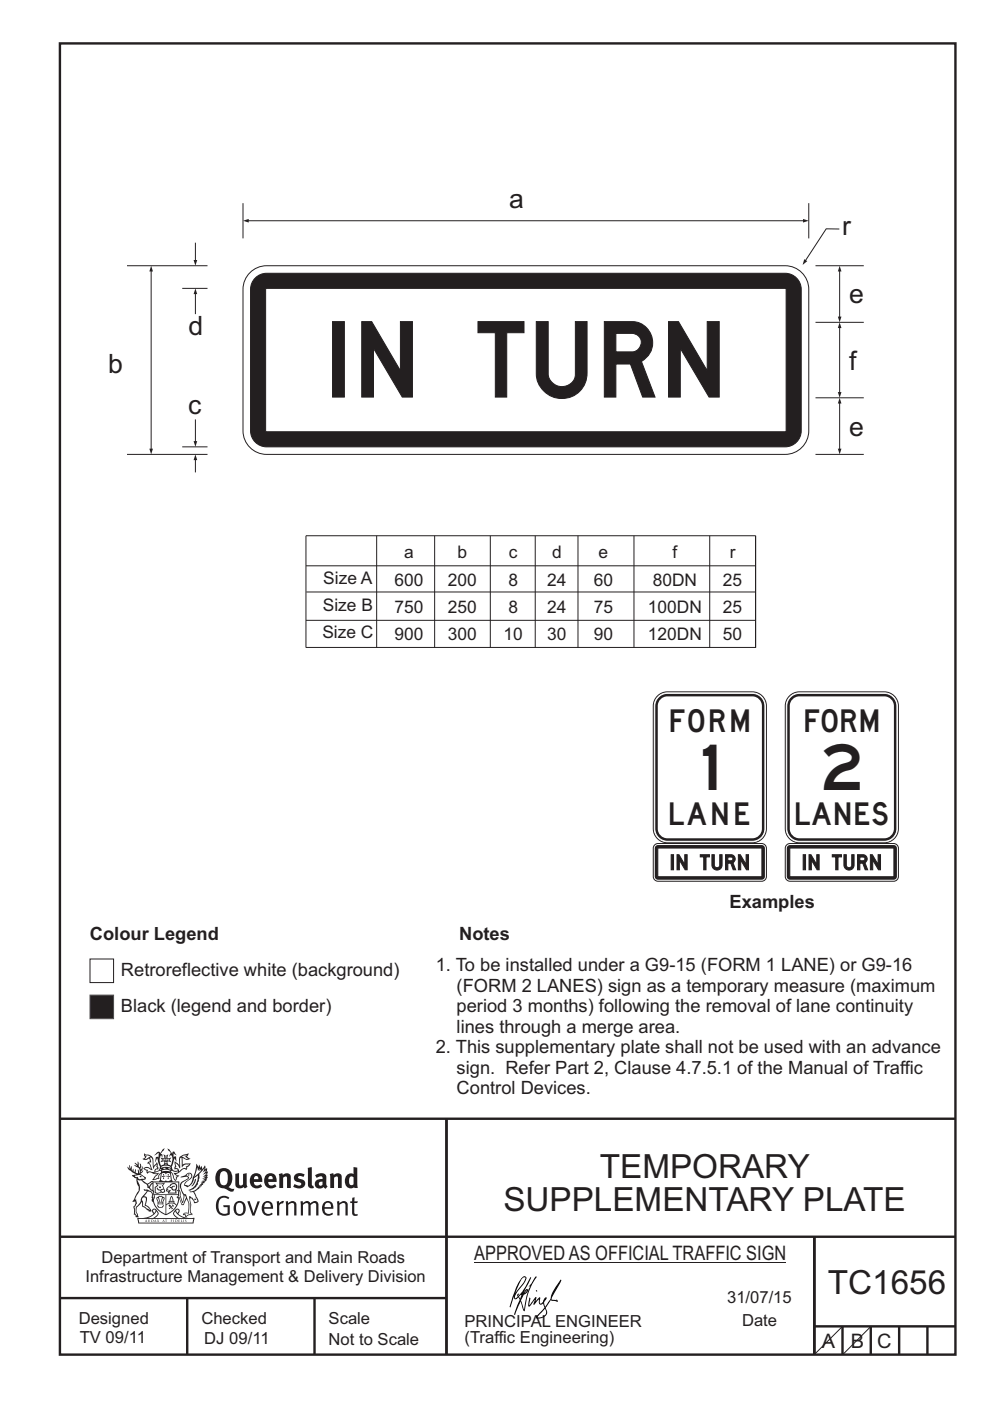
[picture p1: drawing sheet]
<svg xmlns="http://www.w3.org/2000/svg" width="210mm" height="297mm" viewBox="0 0 210 297" stroke-linecap="round" stroke-linejoin="round" font-family="sans-serif">
<g fill="none" stroke="#231f20" stroke-width=".51">
<path d="M12.7 9.2h189.9v278h-189.9zM12.7 237.2h189.9M94.7 237.1v50.1M12.7 262.2h190.1M12.7 275.2h82M39.7 275.2v12M66.7 275.2v12M172.7 262.2v25M172.7 281.2h30M178.7 281.2v6M184.7 281.2v6M190.7 281.2v6"/>
<path d="M196.7 281.2v6"/>
</g>
<path d="M100.6 267.7h66.2" fill="none" stroke="#231f20" stroke-width=".21"/>
<g fill="#231f20">
<path d="M47 248.5a2.55 2.55 0 0 0 0 2.7l.3 .1a.81 .81 0 0 0 1-.9v-.6a1.04 1.04 0 0 0-1.1-1.5zM46.3 248.1a1.82 1.82 0 0 1 2.1-.2 1.82 1.82 0 0 1 .9 1.9 2.29 2.29 0 0 1-.8 1.9l.7 .3h.5l-.2 .6a2.87 2.87 0 0 1-2-.7 2.12 2.12 0 0 1-1.7-3.1z" fill-rule="evenodd"/>
<path d="M49.9 248.9l.8-.2v2a.46 .46 0 0 0 .2 .6 .46 .46 0 0 0 .7-.2v-2.2l.7-.2v2.4l.2 .5-.6 .4-.2-.3a1.02 1.02 0 0 1-1.2 .2 1.02 1.02 0 0 1-.6-1.1z" fill-rule="evenodd"/>
<path d="M54 249.5l-.1 .5h.9a.49 .49 0 0 0-.2-.6 .49 .49 0 0 0-.6 .1zM53.4 249.2a1.34 1.34 0 0 1 1.6-.3 1.34 1.34 0 0 1 .6 1.5v.2h-1.7a.77 .77 0 0 0 .5 .8 .77 .77 0 0 0 .9-.3l.3 .4a1.59 1.59 0 0 1-2.1 .2 1.59 1.59 0 0 1-.4-2z" fill-rule="evenodd"/>
<path d="M57 249.5l-.1 .5h.9a.49 .49 0 0 0-.2-.6 .49 .49 0 0 0-.6 .1zM56.4 249.2a1.34 1.34 0 0 1 1.6-.3 1.34 1.34 0 0 1 .7 1.5v.2h-1.8a.77 .77 0 0 0 .5 .8 .77 .77 0 0 0 .9-.3l.3 .4a1.59 1.59 0 0 1-2 .2 1.59 1.59 0 0 1-.5-2z" fill-rule="evenodd"/>
<path d="M59.1 248.9l.8-.2 .1 .4a.95 .95 0 0 1 1-.3 .95 .95 0 0 1 .7 .8v2.3h-.8v-2.3a.46 .46 0 0 0-.8 .1v2.2h-.9z" fill-rule="evenodd"/>
<path d="M62.5 249.1a1.75 1.75 0 0 1 2.1-.1l-.2 .5-.6-.2a.43 .43 0 0 0-.6 .3l.4 .3a1.04 1.04 0 0 1 1.2 1.2 1.04 1.04 0 0 1-1.4 .9l-1.2-.4 .3-.6 1 .4 .4-.4a.88 .88 0 0 0-1-.5l-.4-.2-.1-.4z" fill-rule="evenodd"/>
<path d="M65.3 247.6l.8-.2 .1 3.8 .2 .2 .2 .5a.88 .88 0 0 1-1-.1 .88 .88 0 0 1-.3-1z" fill-rule="evenodd"/>
<path d="M67.8 250.6a.43 .43 0 0 0-.1 .7 .43 .43 0 0 0 .7-.1v-.7zM66.8 249.2a1.7 1.7 0 0 1 2.4 .1v1.8l.3 .4-.4 .5-.5-.3a1.03 1.03 0 0 1-1.7-.2 1.03 1.03 0 0 1 .8-1.5h.7v-.4a.8 .8 0 0 0-1.2 .1z" fill-rule="evenodd"/>
<path d="M69.9 248.9l.8-.2 .1 .4a.95 .95 0 0 1 1-.3 .95 .95 0 0 1 .7 .8v2.3h-.8v-2.3a.46 .46 0 0 0-.8 .1v2.2h-.8z" fill-rule="evenodd"/>
<path d="M74.3 249.5a1.48 1.48 0 0 0 0 1.7l.4 .1 .3-.2v-1.5l-.3-.2zM75 247.4l.8 .2 .1 4.3h-.7l-.1-.2a1.26 1.26 0 0 1-1.4 0 1.26 1.26 0 0 1-.6-1.3 1.29 1.29 0 0 1 .5-1.3 1.29 1.29 0 0 1 1.4-.2z" fill-rule="evenodd"/>
<path d="M46.4 253.9a1.72 1.72 0 0 1 2.2 0l-.2 .3a1.24 1.24 0 0 0-1.4-.1 1.24 1.24 0 0 0-.7 1.3 1.49 1.49 0 0 0 1.3 2l.7-.2v-1.3h-.9l-.1-.4h1.4v2a1.93 1.93 0 0 1-2.2-.1 1.93 1.93 0 0 1-.7-2.2l.2-.7z" fill-rule="evenodd"/>
<path d="M50.3 255.2a1.65 1.65 0 0 0 .3 2.2 .99 .99 0 0 0 1-1.5 .78 .78 0 0 0-.4-.8 .78 .78 0 0 0-.9 .1zM50 254.9a1.33 1.33 0 0 1 1.6-.1 1.33 1.33 0 0 1 .5 1.5 1.31 1.31 0 0 1-1.3 1.5 1.31 1.31 0 0 1-1.3-1.6l.1-.5z" fill-rule="evenodd"/>
<path d="M52.5 254.7l.4-.1 .9 2.6 .8-2.5h.5l-1.1 3h-.5z" fill-rule="evenodd"/>
<path d="M56.2 255.2l-.2 .7h1.4a.7 .7 0 0 0-.3-.8 .7 .7 0 0 0-.9 .1zM55.9 255a1.22 1.22 0 0 1 1.5-.2 1.22 1.22 0 0 1 .5 1.5h-1.9a.93 .93 0 0 0 .5 1 .93 .93 0 0 0 1.2-.2l.1 .3a1.43 1.43 0 0 1-1.7 .1 1.43 1.43 0 0 1-.6-1.7z" fill-rule="evenodd"/>
<path d="M58.7 254.8l.4-.2 .1 .5 .4-.3 .6-.2-.2 .6a.66 .66 0 0 0-.8 .6v1.9h-.4z" fill-rule="evenodd"/>
<path d="M60.6 254.8l.4-.2 .1 .5a.94 .94 0 0 1 1-.4 .94 .94 0 0 1 .8 .7v2.3h-.5l-.1-2.5a.81 .81 0 0 0-1.2 .3v2.2h-.4z" fill-rule="evenodd"/>
<path d="M63.7 254.7l.5-.1 .1 .5 .4-.3a.78 .78 0 0 1 1.1 .3 .9 .9 0 0 1 1-.5 .9 .9 0 0 1 .7 .8v2.3h-.4l-.1-2.5a.67 .67 0 0 0-1.1 .3v2.2h-.5v-2.4l-.4-.2-.7 .4v2.2h-.5z" fill-rule="evenodd"/>
<path d="M69 255.2l-.2 .7h1.4a.7 .7 0 0 0-.3-.8 .7 .7 0 0 0-.9 .1zM68.7 255a1.22 1.22 0 0 1 1.5-.2 1.22 1.22 0 0 1 .5 1.5h-1.9a.93 .93 0 0 0 .5 1 .93 .93 0 0 0 1.2-.2l.1 .3a1.44 1.44 0 0 1-1.7 .1 1.44 1.44 0 0 1-.6-1.7z" fill-rule="evenodd"/>
<path d="M71.4 254.8l.5-.2 .1 .5a.94 .94 0 0 1 1-.4 .94 .94 0 0 1 .7 .7v2.3h-.4l-.1-2.5a.81 .81 0 0 0-1.2 .3v2.2h-.5z" fill-rule="evenodd"/>
<path d="M74.7 254l.5-.2v.9h.7l-.1 .4h-.7l.1 2.2 .1 .1h.5l.1 .3a.75 .75 0 0 1-1.2-.6v-2h-.4v-.4h.4z" fill-rule="evenodd"/>
<path d="M30.8 244.9l1.1 .3-.9 .5h-.4l.5-.5zM31.8 245.5l.2-.1a2.44 2.44 0 0 1 .4 2l.1 .4 .7-1-.1 .6 .3 .3a.57 .57 0 0 0-.6 .8l-1-.2-.5 .2 .1-.5-.7-.2 .6-.2 1 .5 .1-.1-.6-1.3-.2-.1 .5-.1zM30.7 244.5l-.2 .4 .3 .4-.6 .4a1.04 1.04 0 0 0 1.4-.1l.2 .7h-.4l-.2 .4a.94 .94 0 0 1 .9 1.1l-.2-.1a1.16 1.16 0 0 0-1.5-.1l.3 .4 .4 .2 .1 .5 .2 .2v-.2a.94 .94 0 0 1 1.1 .2h.9l-1.2 1.2a1.13 1.13 0 0 0 1.2-.2l.4-.1-.1-.4 .5-.7a.83 .83 0 0 0-.6 1.1l-.3-.1-.7 .3 1.1-1.4-.5 .2-.5-.1 1.3-.5-.2-.2-.8 .4v-.3l.2-.2 .3 .1 .1-.3-.2-.4v-.6l-.2-.3-.6 .9v-.7a1.42 1.42 0 0 0-1.7-1.8z" fill-rule="evenodd"/>
<path d="M38.5 245.3l.5-.3 .7-.1-.6 .3 .8 .5h-.3zM38.3 245.5h.2l.1 2a1.69 1.69 0 0 1 1.5-.7l-.7 .5 .1 .5a1.1 1.1 0 0 0-1.5 .6l-.1-.5-.2-.2h-.5l.2-.4-.2-.7a1.42 1.42 0 0 1 .8 1.1l.2-.1zM37.1 246.2l.1 1-.2 .3v.5l.6-.1 .1 .2a.96 .96 0 0 1-1.1-.1l-.1 .1a1.06 1.06 0 0 0 1.3 .2v.1a.72 .72 0 0 1-1 .2l.3 .5 .6 .3-.4 .1-.1 .7-.3-.4-.3-1.1-.4-.4 .4 .9a1.54 1.54 0 0 0 .6 1.2l.2-.3a.58 .58 0 0 1 .5-.7l.1-.2h-.3l-.4-.3 .9-.5a.93 .93 0 0 1 1.1-.5l.1 .2 .2-.1 .1-.5a.99 .99 0 0 0 .7-.9l-1.3 .1-.4 .3v-1.5l.9 .4 .8-.3h-.3l-.5-.4 .4-.7-.7 .2a1.46 1.46 0 0 0-1.3 2.1v.4l-.2-.4z" fill-rule="evenodd"/>
<path d="M35.6 248.9l.2 .1-.1 .4h.3l-.3 .1v.5l-.1-.6h-.3l.3-.1z" fill-rule="evenodd"/>
<path d="M34.6 248.9l.2 .1-.1 .3 .4 .1h-.4v.6l-.1-.5-.3-.1h.3z" fill-rule="evenodd"/>
<path d="M34.3 248.8a.57 .57 0 0 1 .9 .2 .57 .57 0 0 1 .9-.2l.2 1.4-.2 .1a.57 .57 0 0 1-.9-.1 .69 .69 0 0 1-1.1 0zM34.2 248.1l-.3 2.1-.2 .4h2.9l-.1-.4-.3-2.1h-.2v.3l-.8-.1-.9 .1 .1-.3z" fill-rule="evenodd"/>
<path d="M34.2 252.4a.3 .3 0 0 0 .6 0 .3 .3 0 0 0-.6 0zM33.3 251l.3 .3-.3 .3a.79 .79 0 0 0 0 1.3l.8-.2-.1-.3a.55 .55 0 0 1-.7-.6h.1l.1 .3 .4 .1 .8-.2-.4-.7 .4-.3-.7 .1zM33 250.7l1.1 .2 .9-.2-.4 .7 .4 1.1a.56 .56 0 0 1-.8 .3l-.2 .1a.73 .73 0 0 1-.9 .1 .73 .73 0 0 1-.3-.9v-.4l.5-.4z" fill-rule="evenodd"/>
<path d="M35.6 251.9l.7-.5a.58 .58 0 0 1 1-.1 .58 .58 0 0 1-.5 .9l-.2-.3a.43 .43 0 0 1 .6-.3v-.1a.57 .57 0 0 0-.8 .2l-.2-.1-.3 .2 .4 .1a.55 .55 0 0 0 .9 .5v.5h-1.3l.3-.4-.1-.2-.6 .1 .2-.2-.2-.1zM35.4 251.8l-.1 .2a.39 .39 0 0 0 .2 .7l.3-.1-.2 .5h1.9l-.1-.8a.86 .86 0 0 0-.1-1.4 .86 .86 0 0 0-1.3 .4z" fill-rule="evenodd"/>
<path d="M36 254.8h.8v.2h-.8zM36.4 253.8l.2 .8h-.4zM36.4 253.5l-.3 .5-.1 .6h-.2v.4l-.7 .4 .1 .2a1.48 1.48 0 0 1 2.2 .1l.2-.1-.6-.5v-.5h-.2l-.1-.6z" fill-rule="evenodd"/>
<path d="M35.8 255.4l.3 .1 .2 .3 .3-.2-.2-.2a.38 .38 0 0 1 .4 .5l-.1-.2-.3 .3 .3 .2-.3 .2-.1-.3-.4 .3-.1-.2 .4-.3-.2-.1-.1 .1z" fill-rule="evenodd"/>
<path d="M34.5 254h.2v.2l-.3 .6h-.1zM33.6 255.3h.9v.2a.55 .55 0 0 1-.8 .4v-.2h-.2zM33.4 254h.2l.2 .8h-.2zM33.6 255h.8l.1 .1-.8 .1zM33.8 253.7h.5l-.2 1.1h-.2zM33.3 253.8l-.1 .3 .3 1.2a.48 .48 0 0 0-.1 .5 .48 .48 0 0 0 .4 .3l.6-.1a.49 .49 0 0 0 .2-.7l.3-1.2-.1-.3a1.42 1.42 0 0 0-1.5 0z" fill-rule="evenodd"/>
<path d="M33.6 251.6h.5l.1 .3h-.4z" fill-rule="evenodd"/>
<path d="M41.3 250.1l.3-.2-.2 .9-.6 .7h-.2l.5-.7z" fill-rule="evenodd"/>
<path d="M39.7 249l.3-.2 .5 .2a.88 .88 0 0 1-.6 1.1 1.22 1.22 0 0 0-.8 1.3l.5 .2a.72 .72 0 0 0 .9-.4l.5-.8 .2-.6 .8-.6v.3a2.85 2.85 0 0 1-2 2.8l.1 .1a2.13 2.13 0 0 0 1.9-1.5l-.1-.2a2.01 2.01 0 0 0 .3-1.8l1.2-1.3-.4 1 .7-.5-.7 1 .8-.4-.8 .8 .7-.1-.9 .5 .8-.1-.8 .4h.7l-.8 .3 .3 .2h-.4l.2 .4-.4-.1 .2 .3h-.4l.1 .3h-.1a2.16 2.16 0 0 1-2 1l.1 .2h.4a.76 .76 0 0 1 .7 .7l.5 1.2-.6 .2a1.45 1.45 0 0 0-1.2-1.3l.3 1.8-.1 1.9 .4 .2a1.07 1.07 0 0 0-1.2 .4v-.3l-.5-.2a.87 .87 0 0 1 1-.1l.1-.7a4.4 4.4 0 0 0-.6-3.1l-.1-.3h-.2a2.16 2.16 0 0 1-.7-2.2l.3-.3 1.2-.8a.55 .55 0 0 0-.4-.7zM37.8 252.4a.76 .76 0 0 1 .3 1.1l.6 1.6 .4-1.7 .2 .1a.61 .61 0 0 1-.1 .9l-.3 .9h-.2l-.7-1.6-.3 .1a1.18 1.18 0 0 0 .1-1.4zM41.8 247.5l.2 .8 .3-.6v.6l.3-.5a1.9 1.9 0 0 1-1.1 1.4l-.3 .3zM38.2 249.6l1.4-.1 .2 .1v.3l-.5 .3a1.26 1.26 0 0 0-1 1.9l.2 .7a1.84 1.84 0 0 1 .2 2l-.4-1.3a.96 .96 0 0 0-.4-1.3l-.4 .3a.78 .78 0 0 1-.1 1.3l.2 .2h.4l.4 1.1a.38 .38 0 0 0 .2 .4 .38 .38 0 0 0 .4-.1l.6-1.2a2.94 2.94 0 0 1 .3 2.5v.5l-.8-.1-.3 .4v.2l.4-.1 .1 .4 .2 .1a1.02 1.02 0 0 1 1.3-.5l-.1-.4-.3-.1 .2-1.7-.3-1.4 .1 .1a1.14 1.14 0 0 1 .7 .9 .63 .63 0 0 0 .9-.2 .63 .63 0 0 0-.2-.8l-.6-1.3 .9-.6 .2-.3 .2-.1v-.2h.3l-.1-.3h.4l-.1-.3 .5-.1-.2-.2 .5-.4 .1-.2-.3 .1 .5-.6-.3 .1 .3-.6-.4 .1 .4-.5v-.3l-.3 .2 .1-.6v-.3l-.4 .3-.1-.8-.5 .8-.2-.7-.2 .5-.3-.8-.1 .6-.5-.8-.1 1.4-.7 1.9a1.81 1.81 0 0 1-.9 1.4l-.6-.2a1.75 1.75 0 0 1 1.1-1.2 .75 .75 0 0 0 .1-1.3 .75 .75 0 0 0-1.2 .5z" fill-rule="evenodd"/>
<path d="M41.2 254.2l.3-.1 .1 .3h-.4z" fill-rule="evenodd"/>
<path d="M29.4 258.4h11.6l-.2 .8h-11.3zM31.3 258.2l.5-.1a2.48 2.48 0 0 0 1.4-1.3l.2 .6-.5 .5-.4 .3zM32.5 256.6l.3-.2 .2 .2-.3 .6zM37.2 256.8a2.65 2.65 0 0 0 1.8 1.4h-1.1l-.5-.3-.5-.5zM37.4 256.6l.2-.2 .3 .2-.3 .6zM29.2 258.2l.1 1.2h11.7l.3-1.1-.2-.1a4.1 4.1 0 0 1-3.3-.9l.3-.4-.1-.5a1.06 1.06 0 0 0-1.3 .9l.2 .4 .6 .5h-4.7l.3-.1a.84 .84 0 0 0 .6-.7 .84 .84 0 0 0-.5-.9l-.3-.2-.5 .1-.1 .5 .3 .4a4.2 4.2 0 0 1-3.4 .9z" fill-rule="evenodd"/>
<path d="M31 258.7l.1 .2h-.2zM31 258.6l-.3 .5 .4-.1 .2 .1z" fill-rule="evenodd"/>
<path d="M31.3 258.6h.2v.4a.25 .25 0 0 0 .3-.1 .25 .25 0 0 0-.1-.3h.1a.29 .29 0 0 1 0 .4 .29 .29 0 0 1-.4 0 .29 .29 0 0 1 0-.4z" fill-rule="evenodd"/>
<path d="M32.2 258.6a.22 .22 0 0 1 .3 .2 .22 .22 0 0 1-.3 .2zM32 258.6v.5a.33 .33 0 0 0 .5-.1 .33 .33 0 0 0 0-.4 .33 .33 0 0 0-.5 0z" fill-rule="evenodd"/>
<path d="M32.9 258.7l.1 .2h-.2zM32.9 258.6l-.2 .5 .3-.1 .2 .1z" fill-rule="evenodd"/>
<path d="M33.3 258.6h.2v.2l.3-.2-.2 .2 .2 .3-.3-.2-.1 .2h-.1l.2-.3z" fill-rule="evenodd"/>
<path d="M34.7 258.7l.1 .2h-.2zM34.7 258.6l-.3 .5 .4-.1 .2 .1z" fill-rule="evenodd"/>
<path d="M35 258.6h.4h-.1v.5h-.2l.1-.5z" fill-rule="evenodd"/>
<path d="M36.2 258.6h.3h-.2v.2h.2h-.2l.1 .3h-.2z" fill-rule="evenodd"/>
<path d="M36.7 258.6h.2v.5h-.2z" fill-rule="evenodd"/>
<path d="M37.3 258.6a.22 .22 0 0 1 .3 .2 .22 .22 0 0 1-.3 .2zM37.1 258.6v.5a.33 .33 0 0 0 .5-.1 .33 .33 0 0 0 0-.4 .33 .33 0 0 0-.5 0z" fill-rule="evenodd"/>
<path d="M37.8 258.6h.3h-.1v.2h.1h-.1v.2l.1 .1h-.3z" fill-rule="evenodd"/>
<path d="M38.3 258.6h.3l-.1 .4 .2 .1h-.4z" fill-rule="evenodd"/>
<path d="M38.9 258.6h.2v.5h-.2z" fill-rule="evenodd"/>
<path d="M39.3 258.6h.2l-.2 .1 .2 .2-.1 .2h-.1v-.2l.2 .1z" fill-rule="evenodd"/>
<path d="M34.2 247.4a1.51 1.51 0 0 1 2 .2 2.67 2.67 0 0 0-2.1 0zM35.7 247.6l.4 .2 .1 .2-.4-.1zM34.6 247.7l.4-.1 .2 .2h-.4zM34 247.9l.3 .1-.3 .1zM34.9 246.9l.3-.2 .2 .2zM34.9 245.7h.2v.4h-.2zM35 245.1l.2 .2 .2-.2-.1 .4h-.2zM35.1 246.3h.2l.1 .4-.2-.2-.2 .2zM35.3 245.7h.2v.4h-.2zM34.4 245.7l.3 .1v.2l-.3 .1 .2-.2zM35.7 245.8l.3-.1-.2 .2 .2 .2-.4-.1zM32.7 244.9l1-.5-.1 1-.2-.1-.4 .1-.2 1.1 .5-1 .2 .9a1.84 1.84 0 0 1 .3 1.7l.4 .1a2.48 2.48 0 0 1 2.2 .1l.2-.3-.2-.7 .7-1.7 .4 .6-.2-1-.2-.1-.2 .3v-.9l.6 .4-.6-.7h-.3l-.1 .4-.5-.8-.5-.3 .2 .4 .5 .6-.4 .7 .4-.3a2.06 2.06 0 0 1 0 2.2l-.6-.2-.1-.6 .1-.1 .8 .2-.4-.5 .4-.5-.7 .2-.2-.2 .2-.7-.5 .4-.5-.4 .2 .7-.2 .2-.7-.2 .4 .5-.4 .5 .7-.2 .2 .1-.2 .6-.5 .2a2.02 2.02 0 0 1 0-2.2l.3 .5-.1-.6-.3-.1 .8-1.2-.5 .3-.4 .7-.2-.3a.8 .8 0 0 0-.8 .5z" fill-rule="evenodd"/>
<path d="M29.2 250.1l.3 .2a.61 .61 0 0 1 .8 .3l.3 .2a.8 .8 0 0 1 .6 1l.4 .1 .5 .6a1 1 0 0 1 .5 1l-.1 .7v-.5h-.1a.96 .96 0 0 0-.8-1.3l-.3-.2h-.6l-.1-.1-.2 .1 .2 .3h.5l-1.1 1.4-.2 .9-.4 .6a1.33 1.33 0 0 0-.5 1.8l.2 .5a1.26 1.26 0 0 1-.5-1.4l-.1-.4a1.56 1.56 0 0 0 .4-1.7l-.3 .2 .2-.5a3.2 3.2 0 0 0 .7-3zM30.4 253.9h.4a2.06 2.06 0 0 1-.1 1.6l.7 .5 .4 .5-.6-.2-.8-.6-.1-.9a.51 .51 0 0 1 .1-.9zM28.6 249.3a1.52 1.52 0 0 1 2.1 .6l-1.1 .1-.2-.1-.2-.4-.4 .1zM27.5 247v.8l-.3-.4-.2 .1a3.1 3.1 0 0 0 2 1.5l-1 .1 .5 .6 .5 .1v1.1a1.84 1.84 0 0 1-.2 2.5l-.4 .9-.4 .4 .3 .1 .4-.1 .1 .4-.2 .5-.3 .2 .1 1.8 .2-.1 .2 .6h.2l.4-.1-.1-.5a1.3 1.3 0 0 1-.1-1.6l.8-1.1 .2 1.1 .6 .2 .4 .6 .2-.2 .2 .4 .5-.1a1.85 1.85 0 0 0-1.2-1.3l.1-.3a1.39 1.39 0 0 0 0-1.5h-.5l.5-.6a.66 .66 0 0 1 .9-.4 .66 .66 0 0 1 .3 .9l-.1 .4h.2v.1l-.2 .3 .2 .5 .2-.3a2.24 2.24 0 0 0 .1-2.2 .73 .73 0 0 1-.7-.6 .73 .73 0 0 1 .5-.8l.1-.2a.94 .94 0 0 0-.9 .8 .48 .48 0 0 1-.1-.5 .48 .48 0 0 1 .5-.3l.5-.3a.51 .51 0 0 0-.8 .2l-.5 .3-1-.8 .6-.1 .1-.5-1.1-.7 .5-.4v-.4l-.5 .5 .1-.2a.69 .69 0 0 0 .2-1.1v.5l-.3 .2 .1-1.1-.3-.2 .1 .6-.1 .2-.4-1.2v.6l-.7-.3 .6 .6-.6-.2 .2 .3a1 1 0 0 1 .8 1.5l-.2-.8v.8l-.5-.2-.1-.7-.2 .6-.2-.1v-.6l-.2 .4-.2-.2 .1-.7-.2 .5z" fill-rule="evenodd"/>
<path d="M29.5 249.5l.3-.2 .3 .3z" fill-rule="evenodd"/>
<path d="M32.4 250.5h5.6v2l-.2-.1v-1.7h-5.2v2.5h5.2v-.8l.1 .2-.1 1.1v-.3h-2.5v4a4.1 4.1 0 0 0 2.6-3.6l.1-.1a4 4 0 0 1-2.8 3.9 4.2 4.2 0 0 1-2.8-4.7l.1 1.3 .1-.1a3.8 3.8 0 0 0 2.5 3.3v-4h-2.5l-.2-.9z" fill-rule="evenodd"/>
<circle cx="40" cy="249.1" r=".17"/>
</g>
<path d="M178.7 281.2l-6 6M184.7 281.2l-6 6" fill="none" stroke="#231f20" stroke-width=".21"/>
<g fill="#000">
<path d="M111.6 273.7l.2-.2-.5 .7zM110.4 274.5l.2 .1-.3 .8-.2-.5zM110.9 270.9h.5a9.3 9.3 0 0 1-2 3.1l-.1 .3 1-2.5zM110.6 271a14.7 14.7 0 0 0-2.2 4.9l-.3 1.2 .1 .1 .8-2.3a.42 .42 0 0 0 .2 .6 .42 .42 0 0 0 .6-.3l.2-.1 .2 .5-1.1 3.2h.2l1.1-2.9 .6 1.9 .2 .2 .2-.5a13.5 13.5 0 0 1 2-6.2l.4-.5-.1-.2-1.6 2.1 .4-.1a14.9 14.9 0 0 0-1.3 5.1l-.4-1.1a1.39 1.39 0 0 1 .2-1.9l.1-.2a.92 .92 0 0 0 .8-1.2 .75 .75 0 0 0-.8 .7l-.1 .2 1.6-3.4h-.1l-.4 .7a10.5 10.5 0 0 1-2.2 3.3l.2-.5a.32 .32 0 0 0-.4 .2 .32 .32 0 0 0 .1 .4l-.5 .4a3.2 3.2 0 0 1 1.1-2.3l.5-.6a2.49 2.49 0 0 0 .7-1.6l-.4-.2z" fill-rule="evenodd"/>
<path d="M113.7 273.6l.3 .2h-.3z" fill-rule="evenodd"/>
<path d="M115.6 277.5a1.15 1.15 0 0 1 .1 1.3 1.15 1.15 0 0 1-1.2 .5l-.6 .1zM112.2 275.2l-.2 1.6 .2 .2 1.2-1.5-.2 1.1 1.1-1.1a.94 .94 0 0 0 .4 1.1l.5-.3 .3 .9-1.2 1.3a.98 .98 0 0 0-.5 1 1.9 1.9 0 0 0 2.3-1.3l-.1-.2a1.02 1.02 0 0 1 .2-1.4l.6-1 1.5 .3-.2-.4v.2l-1.1-.1v-.3l2-3.6 .1-.2-.2-.2-1.7 2.8a6.6 6.6 0 0 1-1.6 2.9l-.1-.2a1.01 1.01 0 0 1 .4-1.4l.1-.2-.3-.1-.4 .4-.1 .5-.6 .4-.1-.4 .1-.9-.2-.1-.9 1 .3-1h-.2l-1.4 1.8 .3-1.5v-.1z" fill-rule="evenodd"/>
</g>
<path d="M19.1 211h5v5h-5z" fill-rule="evenodd" fill="#231f20" stroke="#2e3092" stroke-width=".21"/>
<path d="M19.1 203.3h5v5h-5z" fill-rule="evenodd" fill="#fff" stroke="#231f20" stroke-width=".21"/>
<g fill="none" stroke="#231f20" stroke-width=".21">
<path d="M51.5 43.1v7.4M52.5 46.8h118.1M171.5 43.1v7.4M64.9 120h95.3M79.9 113.6v23.7M92.2 113.6v23.7M104 113.6v23.7M113.5 113.6v23.7M122.6 113.6v23.7M134.5 113.6v23.7M150.5 113.6v23.7M64.9 137.3v-23.7h95.3l.1 23.7"/>
<path d="M64.9 137.3h95.4M64.9 131.5h95.4M65 125.5h95.3"/>
</g>
<g fill="#231f20">
<path d="M51.5 46.8l1.3-.4v.8z"/>
<path d="M170.3 46.4l1.2 .4-1.2 .4z"/>
</g>
<path d="M173 56.3h10.2M178.1 57.3v10.1M173 68.3h10.2M173 96.3h10.2M173 84.3h10.2" fill="none" stroke="#231f20" stroke-width=".21"/>
<g fill="#231f20">
<path d="M178.1 56.3l.4 1.3h-.8z"/>
<path d="M177.7 67.1h.8l-.4 1.2z"/>
</g>
<path d="M178.1 69.3v14.1" fill="none" stroke="#231f20" stroke-width=".21"/>
<g fill="#231f20">
<path d="M177.7 83.1h.8l-.4 1.2z"/>
<path d="M178.1 68.3l.4 1.3h-.8z"/>
</g>
<path d="M178.1 85.3v10.1" fill="none" stroke="#231f20" stroke-width=".21"/>
<g fill="#231f20">
<path d="M178.1 84.3l.4 1.3h-.8z"/>
<path d="M177.7 95.1h.8l-.4 1.2z"/>
</g>
<path d="M26.9 56.3h17.1M32.1 57.3v38.1M26.9 96.3h17.1" fill="none" stroke="#231f20" stroke-width=".21"/>
<g fill="#231f20">
<path d="M32.1 56.3l.3 1.3h-.7z"/>
<path d="M31.7 95.1h.7l-.3 1.2z"/>
</g>
<path d="M41.4 51.5v3.9" fill="none" stroke="#231f20" stroke-width=".21"/>
<path d="M41.1 55.1h.7l-.4 1.2z" fill="#231f20"/>
<path d="M178 48.6l-2.8-.1-4.5 6.9" fill="none" stroke="#231f20" stroke-width=".21"/>
<path d="M170.6 55l.6 .4-1 .8z" fill="#231f20"/>
<path d="M38.7 61.1h5.3M41.4 62.1v4.5" fill="none" stroke="#231f20" stroke-width=".21"/>
<path d="M41.4 61.1l.4 1.3h-.7z" fill="#231f20"/>
<path d="M38.7 94.7h5.3M41.4 88.9v4.9" fill="none" stroke="#231f20" stroke-width=".21"/>
<path d="M41.1 93.5h.7l-.4 1.2z" fill="#231f20"/>
<path d="M52.7 58.1a5 5 0 0 1 3.8-1.8h110a5 5 0 0 1 5 5v30a5 5 0 0 1-5 5h-110a5 5 0 0 1-5-5v-30a5 5 0 0 1 1.2-3.2z" fill-rule="evenodd" fill="#fff" stroke="#231f20" stroke-width=".21"/>
<path d="M54.1 58.9a3.4 3.4 0 0 1 2.4-1h110a3.4 3.4 0 0 1 3.4 3.4v30a3.4 3.4 0 0 1-3.4 3.4h-110a3.4 3.4 0 0 1-3.4-3.4v-30a3.4 3.4 0 0 1 1-2.4z" fill-rule="evenodd" fill="#231f20" stroke="#231f20" stroke-width=".21"/>
<path d="M56.4 61.2l110.1-.1 .2 .2v30l-.2 .2h-110l-.2-.2z" fill-rule="evenodd" fill="#fff" stroke="#231f20" stroke-width=".21"/>
<path d="M41.4 97.3v2.9" fill="none" stroke="#231f20" stroke-width=".21"/>
<path d="M41.4 96.3l.4 1.3h-.7z" fill="#231f20"/>
<path d="M138.9 179.1l.7-.3h22a1 1 0 0 1 1 1v6a1 1 0 0 1-1 1h-22a1 1 0 0 1-1-1v-6z" fill-rule="evenodd" fill="#fff" stroke="#231f20" stroke-width=".21"/>
<path d="M139.1 179.4l.5-.2h22a.68 .68 0 0 1 .6 .6v6a.68 .68 0 0 1-.6 .7h-22a.68 .68 0 0 1-.7-.7v-6z" fill-rule="evenodd" fill="#231f20"/>
<path d="M139.5 179.8h22.1v6l-22 .1z" fill-rule="evenodd" fill="#fff" stroke="#231f20" stroke-width=".21"/>
<path d="M139.2 147.8a3 3 0 0 1 2.4-1.1h18a3 3 0 0 1 3 3v26a3 3 0 0 1-3 3h-18a3 3 0 0 1-3-3v-26v-.7z" fill="none" stroke="#231f20" stroke-width=".21"/>
<path d="M139.5 148a2.68 2.68 0 0 1 2.1-1h18a2.69 2.69 0 0 1 2.6 2.7v26a2.69 2.69 0 0 1-2.6 2.7h-18a2.69 2.69 0 0 1-2.7-2.7v-26v-.6z" fill-rule="evenodd" fill="#231f20" stroke="#fff" stroke-width=".21"/>
<path d="M140.1 148.2l.9-.5 .5-.1h18.1a2.04 2.04 0 0 1 2 2.1v26a2.04 2.04 0 0 1-2 2h-18.1a2.04 2.04 0 0 1-2-2v-26l.1-.6z" fill-rule="evenodd" fill="#fff"/>
<path d="M166.9 179.1l.7-.3h22a1 1 0 0 1 1 1v6a1 1 0 0 1-1 1h-22a1 1 0 0 1-1-1v-6z" fill-rule="evenodd" fill="#fff" stroke="#231f20" stroke-width=".21"/>
<path d="M167.1 179.4l.5-.2h22a.68 .68 0 0 1 .6 .6v6a.68 .68 0 0 1-.6 .7h-22a.68 .68 0 0 1-.7-.7v-6z" fill-rule="evenodd" fill="#231f20"/>
<path d="M167.5 179.8h22.1v6l-22 .1z" fill-rule="evenodd" fill="#fff" stroke="#231f20" stroke-width=".21"/>
<path d="M167.2 147.8a3 3 0 0 1 2.4-1.1h18a3 3 0 0 1 3 3v26a3 3 0 0 1-3 3h-18a3 3 0 0 1-3-3v-26v-.7z" fill="none" stroke="#231f20" stroke-width=".21"/>
<path d="M167.5 148a2.68 2.68 0 0 1 2.1-1h18a2.69 2.69 0 0 1 2.6 2.7v26a2.69 2.69 0 0 1-2.6 2.7h-18a2.69 2.69 0 0 1-2.7-2.7v-26v-.6z" fill-rule="evenodd" fill="#231f20" stroke="#fff" stroke-width=".21"/>
<path d="M168.1 148.2l.9-.5 .5-.1h18.1a2.04 2.04 0 0 1 2 2.1v26a2.04 2.04 0 0 1-2 2h-18.1a2.04 2.04 0 0 1-2-2v-26l.1-.6z" fill-rule="evenodd" fill="#fff"/>
<text font-size="16" fill="#231f20" x="70.5" y="84.2">IN TURN</text>
<g font-size="9.6" fill="#231f20">
<text x="149.1" y="167.5">1</text>
<text x="174.7" y="167.5">2</text>
</g>
<g font-size="7.1" fill="#231f20">
<text x="127.2" y="249.8">TEMPORARY</text>
<text x="106.8" y="256.7">SUPPLEMENTARY PLATE</text>
<text x="175.6" y="274.3">TC1656</text>
</g>
<g font-size="5.6" fill="#231f20">
<text x="108" y="44">a</text>
<text x="178.7" y="49.8">r</text>
<text x="180.1" y="64.3">e</text>
<text x="39.9" y="70.9">d</text>
<text x="22.9" y="79.1">b</text>
<text x="180.1" y="78.4">f</text>
<text x="39.9" y="87.9">c</text>
<text x="180.1" y="92.3">e</text>
</g>
<g font-size="4.8" fill="#231f20">
<text x="142.3" y="155.2">FORM</text>
<text x="170.8" y="155.2">FORM</text>
<text x="142.2" y="175">LANE</text>
<text x="168.9" y="175">LANES</text>
</g>
<g font-size="4.2" fill="#231f20">
<text x="100.6" y="267.2">APPROVED AS OFFICIAL TRAFFIC SIGN</text>
<text x="174.3" y="285.8">A</text>
<text x="180.5" y="285.8">B</text>
<text x="186.1" y="285.8">C</text>
</g>
<g font-size="3.9" fill="#231f20">
<text x="154.7" y="192.5">Examples</text>
<text x="19.1" y="199.3">Colour Legend</text>
<text x="97.4" y="199.3">Notes</text>
<text x="25.7" y="206.9">Retroreflective white (background)</text>
<text x="92.4" y="206">1. To be installed under a G9-15 (FORM 1 LANE) or G9-16</text>
<text x="25.7" y="214.5">Black (legend and border)</text>
<text x="96.9" y="210.3">(FORM 2 LANES) sign as a temporary measure (maximum</text>
<text x="96.9" y="214.6">period 3 months) following the removal of lane continuity</text>
<text x="96.9" y="219">lines through a merge area.</text>
<text x="92.4" y="223.3">2. This supplementary plate shall not be used with an advance</text>
<text x="96.9" y="227.6">sign. Refer Part 2, Clause 4.7.5.1 of the Manual of Traffic</text>
<text x="96.9" y="232">Control Devices.</text>
</g>
<g font-size="3.7" fill="#231f20">
<text x="85.7" y="118.4">a</text>
<text x="97.1" y="118.4">b</text>
<text x="107.9" y="118.4">c</text>
<text x="117.1" y="118.4">d</text>
<text x="126.9" y="118.4">e</text>
<text x="142.6" y="118.4">f</text>
<text x="154.8" y="118.4">r</text>
<text x="68.6" y="123.7">Size A</text>
<text x="83.7" y="124.1">600</text>
<text x="95" y="124.1">200</text>
<text x="107.8" y="124.1">8</text>
<text x="116.1" y="124.1">24</text>
<text x="125.9" y="124.1">60</text>
<text x="138.4" y="124.1">80DN</text>
<text x="153.3" y="124.1">25</text>
<text x="68.5" y="129.5">Size B</text>
<text x="83.7" y="129.9">750</text>
<text x="95" y="129.9">250</text>
<text x="107.8" y="129.9">8</text>
<text x="116.1" y="129.9">24</text>
<text x="125.9" y="129.9">75</text>
<text x="137.4" y="129.9">100DN</text>
<text x="153.3" y="129.9">25</text>
<text x="68.4" y="135.2">Size C</text>
<text x="83.7" y="135.7">900</text>
<text x="95" y="135.7">300</text>
<text x="106.8" y="135.7">10</text>
<text x="116.1" y="135.7">30</text>
<text x="125.9" y="135.7">90</text>
<text x="137.4" y="135.7">120DN</text>
<text x="153.3" y="135.7">50</text>
</g>
<g font-size="3.5" fill="#231f20">
<text x="21.5" y="267.8">Department of Transport and Main Roads</text>
<text x="18.1" y="271.8">Infrastructure Management &amp; Delivery Division</text>
<text x="16.7" y="280.7">Designed</text>
<text x="42.7" y="280.7">Checked</text>
<text x="69.7" y="280.7">Scale</text>
<text x="98.5" y="281.4">PRINCIPAL ENGINEER</text>
<text x="154.2" y="276.3">31/07/15</text>
<text x="157.4" y="281.2">Date</text>
<text x="16.9" y="284.8">TV 09/11</text>
<text x="43.3" y="284.9">DJ 09/11</text>
<text x="69.7" y="285.2">Not to Scale</text>
<text x="98.5" y="284.8">(Traffic Engineering)</text>
</g>
<g font-size="3.2" fill="#231f20">
<text x="142.4" y="184.4">IN TURN</text>
<text x="170.4" y="184.4">IN TURN</text>
</g>
</svg>
